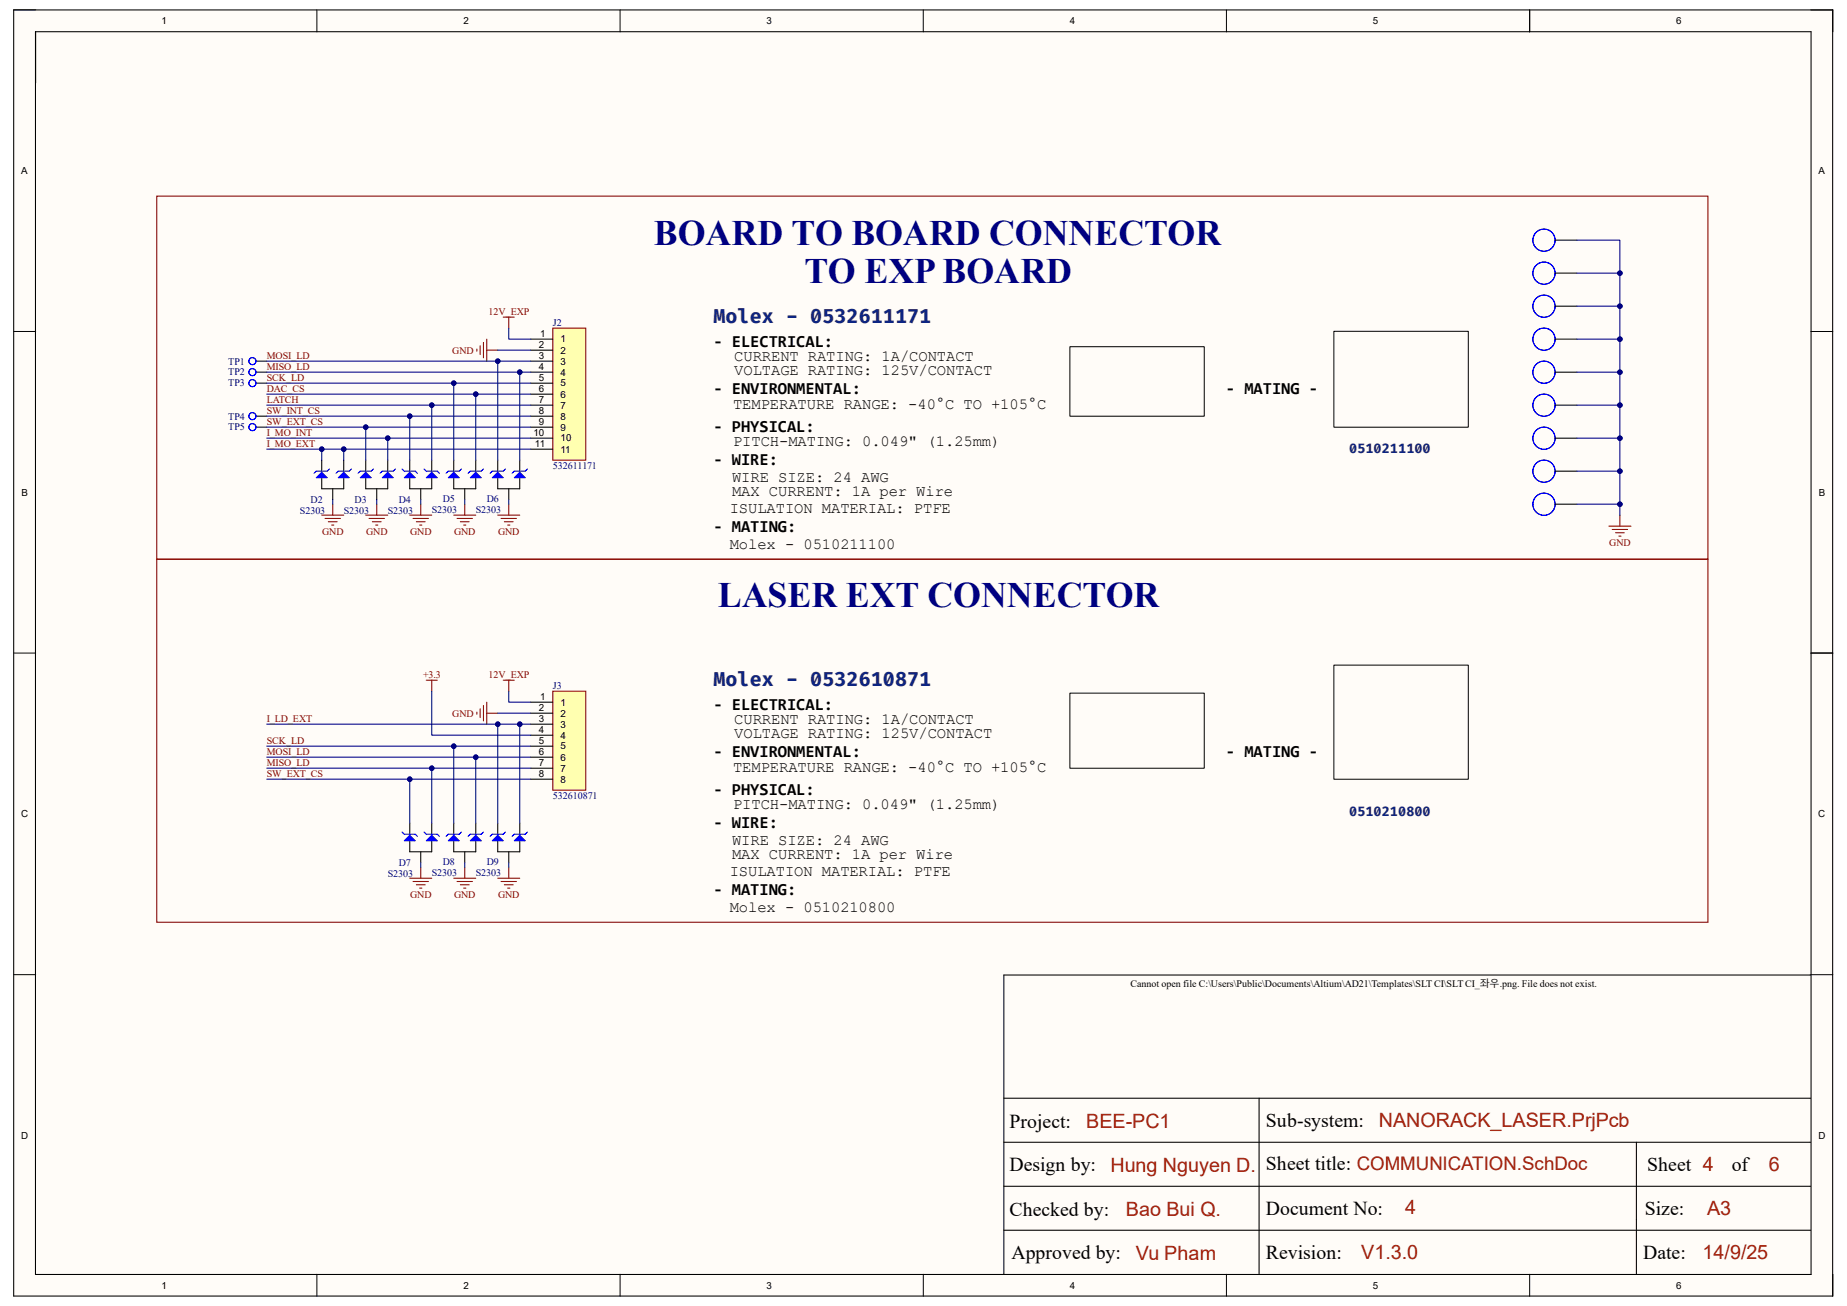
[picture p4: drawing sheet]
<svg xmlns="http://www.w3.org/2000/svg" width="297mm" height="210mm" viewBox="0 0 297 210" stroke-linecap="round" stroke-linejoin="round" font-family="sans-serif">
<g fill="#fffcf8">
<path d="M2.2 1.6h292.5v206.8h-292.5z" fill-rule="evenodd"/>
<path d="M5.7 5.1h285.5v199.8h-285.5z" fill-rule="evenodd"/>
</g>
<g fill="none" stroke="#000" stroke-width=".16">
<path d="M2.2 1.6h3.5M51 1.6v3.5M99.7 1.6v3.5M148.5 1.6v3.5M197.2 1.6v3.5M246 1.6v3.5M291.2 1.6h3.5v3.5M2.2 53.3h3.5M291.2 53.3h3.5M2.2 105h3.5M291.2 105h3.5M2.2 156.7h3.5"/>
<path d="M291.2 156.7h3.5M51 204.9v3.5M99.7 204.9v3.5M148.5 204.9v3.5M197.2 204.9v3.5M246 204.9v3.5M294.7 204.9v3.5"/>
</g>
<g fill="none" stroke="#000" stroke-width=".17">
<path d="M2.2 1.6h292.5v206.8h-292.5zM5.7 5.1h285.5v199.8h-285.5zM246 1.6v3.5M58.8 74v1.8M58.8 76.8v1.8h3.6v-1.8M60.6 78.6v1.8M62.4 74v1.8M291.2 105h3.5M291.1 156.8h-129.7v48.1M161.4 176.6h129.7M202.5 176.6v28.3M161.4 190.8h129.7"/>
<path d="M161.4 183.7h129.7M161.4 197.8h129.7M263.1 183.7v21.2"/>
</g>
<path d="M25.2 31.5h249.4v58.4h-249.4zM80.9 51h1.8M81.8 51v1.8" fill="none" stroke="#800000" stroke-width=".17"/>
<path d="M57.9 76.8l.9-.9 .9 .9z" fill="#00f"/>
<path d="M57.9 76.8l.9-.9 .9 .9zM57.9 75.8h1.8" fill="none" stroke="#00f" stroke-width=".17"/>
<path d="M61.5 76.8l.9-.9 .8 .9z" fill="#00f"/>
<path d="M57.9 75.8l-.3 .3M60.1 75.4l-.4 .4M61.5 76.8l.9-.9 .8 .9zM63.6 75.4l-.4 .4h-1.7l-.4 .3" fill="none" stroke="#00f" stroke-width=".17"/>
<path d="M76.7 56.1v.4M77.2 55.6v1.4M77.7 55.1v2.4M78.3 54.5v3.6M78.3 56.3h1.7" fill="none" stroke="#800000" stroke-width=".17"/>
<path d="M65.9 76.8v1.8h3.5v-1.8M65.9 74v1.8M67.7 78.6v1.8M69.4 74v1.8" fill="none" stroke="#000" stroke-width=".17"/>
<path d="M68.5 76.8l.9-.9 .9 .9z" fill="#00f"/>
<path d="M68.5 76.8l.9-.9 .9 .9zM68.5 75.8h1.8" fill="none" stroke="#00f" stroke-width=".17"/>
<path d="M65 76.8l.9-.9 .9 .9z" fill="#00f"/>
<path d="M64.7 75.4l.3 .4h1.8l.3 .3M65 76.8l.9-.9 .9 .9zM68.2 75.4l.3 .4M70.3 75.8l.4 .3" fill="none" stroke="#00f" stroke-width=".17"/>
<path d="M58.8 82.8h3.6M59.3 83.4h2.5M59.9 83.9h1.4M60.4 84.4h.4M60.6 81.1v1.7M65.9 82.8h3.5M66.4 83.4h2.5M67 83.9h1.4M67.5 84.4h.3M67.7 81.1v1.7" fill="none" stroke="#800000" stroke-width=".17"/>
<path d="M73 74v1.8M73 76.8v1.8h3.5v-1.8M74.7 78.6v1.8M76.5 74v1.8" fill="none" stroke="#000" stroke-width=".17"/>
<path d="M72.1 76.8l.9-.9 .9 .9z" fill="#00f"/>
<path d="M72.1 76.8l.9-.9 .9 .9zM72.1 75.8h1.8" fill="none" stroke="#00f" stroke-width=".17"/>
<path d="M75.6 76.8l.9-.9 .9 .9z" fill="#00f"/>
<path d="M72.1 75.8l-.4 .3M74.2 75.4l-.3 .4M75.6 76.8l.9-.9 .9 .9zM77.7 75.4l-.3 .4h-1.8l-.3 .3" fill="none" stroke="#00f" stroke-width=".17"/>
<path d="M73 82.8h3.5M73.5 83.4h2.5M74 83.9h1.4M74.6 84.4h.3M74.7 81.1v1.7" fill="none" stroke="#800000" stroke-width=".17"/>
<path d="M80 74v1.8M80 76.8v1.8h3.6v-1.8M81.8 78.6v1.8M83.6 74v1.8" fill="none" stroke="#000" stroke-width=".17"/>
<path d="M79.2 76.8l.8-.9 .9 .9z" fill="#00f"/>
<path d="M79.2 76.8l.8-.9 .9 .9zM79.2 75.8h1.7" fill="none" stroke="#00f" stroke-width=".17"/>
<path d="M82.7 76.8l.9-.9 .9 .9z" fill="#00f"/>
<g fill="none" stroke="#00f" stroke-width=".17">
<path d="M79.2 75.8l-.4 .3M81.3 75.4l-.4 .4M82.7 76.8l.9-.9 .9 .9zM84.8 75.4l-.3 .4h-1.8l-.4 .3"/>
<circle cx="248.3" cy="38.6" r="1.79"/>
<circle cx="40.6" cy="59.8" r=".57"/>
<circle cx="40.6" cy="58.1" r=".57"/>
<circle cx="248.3" cy="59.9" r="1.79"/>
<circle cx="248.3" cy="54.5" r="1.79"/>
<circle cx="248.3" cy="49.2" r="1.79"/>
<circle cx="248.3" cy="43.9" r="1.79"/>
<circle cx="40.6" cy="61.6" r=".57"/>
<circle cx="40.6" cy="66.9" r=".57"/>
<circle cx="248.3" cy="75.8" r="1.79"/>
<circle cx="248.3" cy="65.2" r="1.79"/>
<circle cx="248.3" cy="70.5" r="1.79"/>
<circle cx="248.3" cy="81.1" r="1.79"/>
</g>
<path d="M80 82.8h3.6M80.6 83.4h2.5M81.1 83.9h1.4M81.6 84.4h.4M81.8 81.1v1.7M258.7 84.6h3.6M259.2 85.1h2.5M259.8 85.7h1.4M260.3 86.2h.4M260.5 82.8v1.8" fill="none" stroke="#800000" stroke-width=".17"/>
<g fill="none" stroke="#000" stroke-width=".17">
<path d="M250.1 38.6h3.5M41.1 58.1h1.8M41.1 59.8h1.8M250.1 59.8h3.5M250.1 43.9h3.5M250.1 49.2h3.5M250.1 54.5h3.5M41.1 61.6h1.8M41.1 66.9h1.8M250.1 65.2h3.5M250.1 70.5h3.5M250.1 75.8h3.5"/>
<path d="M250.1 81.1h3.5"/>
</g>
<path d="M88.9 52.8h5.3v21.2h-5.3z" fill-rule="evenodd" fill="#ffffb0"/>
<path d="M88.9 52.8h5.3v21.2h-5.3z" fill="none" stroke="#800000" stroke-width=".16"/>
<g fill="none" stroke="#000" stroke-width=".17">
<path d="M85.3 54.5h3.6M85.3 56.3h3.6M85.3 58.1h3.6M85.3 59.8h3.6M51.7 74v1.8M51.7 76.8v1.8h3.6v-1.8M53.5 78.6v1.8M55.3 74v1.8M85.3 61.6h3.6M85.3 63.4h3.6M85.3 65.2h3.6M85.3 66.9h3.6"/>
<path d="M85.3 68.7h3.6M85.3 70.5h3.6M85.3 72.2h3.6"/>
</g>
<path d="M50.9 76.8l.8-.9 .9 .9z" fill="#00f"/>
<path d="M50.9 76.8l.8-.9 .9 .9zM50.9 75.8h1.7" fill="none" stroke="#00f" stroke-width=".17"/>
<path d="M54.4 76.8l.9-.9 .9 .9z" fill="#00f"/>
<g fill="none" stroke="#00f" stroke-width=".17">
<path d="M50.9 75.8l-.4 .3M53 75.4l-.4 .4M54.4 76.8l.9-.9 .9 .9zM56.5 75.4l-.3 .4h-1.8l-.4 .3"/>
<circle cx="40.6" cy="68.7" r=".57"/>
</g>
<path d="M51.7 82.8h3.6M52.3 83.4h2.4M52.8 83.9h1.4M53.3 84.4h.4M53.5 81.1v1.7" fill="none" stroke="#800000" stroke-width=".17"/>
<path d="M41.1 68.7h1.8" fill="none" stroke="#000" stroke-width=".17"/>
<path d="M42.9 65.2h42.4" fill="none" stroke="#000080" stroke-width=".17"/>
<circle cx="69.4" cy="65.2" r=".35" fill="#000080"/>
<circle cx="69.4" cy="65.2" r=".35" fill="none" stroke="#000080" stroke-width=".16"/>
<path d="M42.9 68.7h42.4" fill="none" stroke="#000080" stroke-width=".17"/>
<circle cx="58.8" cy="68.7" r=".35" fill="#000080"/>
<circle cx="58.8" cy="68.7" r=".35" fill="none" stroke="#000080" stroke-width=".16"/>
<path d="M80 56.3h5.3M81.8 52.8v1.7h3.5M42.9 61.6h42.4M74.7 80.4v.7M81.8 80.4v.7" fill="none" stroke="#000080" stroke-width=".17"/>
<circle cx="73" cy="61.6" r=".35" fill="#000080"/>
<circle cx="73" cy="61.6" r=".35" fill="none" stroke="#000080" stroke-width=".16"/>
<path d="M42.9 63.4h42.4" fill="none" stroke="#000080" stroke-width=".17"/>
<circle cx="76.5" cy="63.4" r=".35" fill="#000080"/>
<circle cx="76.5" cy="63.4" r=".35" fill="none" stroke="#000080" stroke-width=".16"/>
<path d="M42.9 66.9h42.4M60.6 80.4v.7M67.7 80.4v.7" fill="none" stroke="#000080" stroke-width=".17"/>
<circle cx="65.9" cy="66.9" r=".35" fill="#000080"/>
<circle cx="65.9" cy="66.9" r=".35" fill="none" stroke="#000080" stroke-width=".16"/>
<path d="M69.4 65.2v8.8" fill="none" stroke="#000080" stroke-width=".17"/>
<circle cx="69.4" cy="65.2" r=".35" fill="#000080"/>
<circle cx="69.4" cy="65.2" r=".35" fill="none" stroke="#000080" stroke-width=".16"/>
<path d="M65.9 66.9v7.1" fill="none" stroke="#000080" stroke-width=".17"/>
<circle cx="65.9" cy="66.9" r=".35" fill="#000080"/>
<circle cx="65.9" cy="66.9" r=".35" fill="none" stroke="#000080" stroke-width=".16"/>
<path d="M42.9 59.8h42.4" fill="none" stroke="#000080" stroke-width=".17"/>
<circle cx="83.6" cy="59.8" r=".35" fill="#000080"/>
<circle cx="83.6" cy="59.8" r=".35" fill="none" stroke="#000080" stroke-width=".16"/>
<path d="M80 58.1v15.9" fill="none" stroke="#000080" stroke-width=".17"/>
<circle cx="80" cy="58.1" r=".35" fill="#000080"/>
<circle cx="80" cy="58.1" r=".35" fill="none" stroke="#000080" stroke-width=".16"/>
<path d="M42.9 58.1h42.4" fill="none" stroke="#000080" stroke-width=".17"/>
<circle cx="80" cy="58.1" r=".35" fill="#000080"/>
<circle cx="80" cy="58.1" r=".35" fill="none" stroke="#000080" stroke-width=".16"/>
<path d="M83.6 59.8v14.2" fill="none" stroke="#000080" stroke-width=".17"/>
<circle cx="83.6" cy="59.8" r=".35" fill="#000080"/>
<circle cx="83.6" cy="59.8" r=".35" fill="none" stroke="#000080" stroke-width=".16"/>
<path d="M73 61.6v12.4" fill="none" stroke="#000080" stroke-width=".17"/>
<circle cx="73" cy="61.6" r=".35" fill="#000080"/>
<circle cx="73" cy="61.6" r=".35" fill="none" stroke="#000080" stroke-width=".16"/>
<path d="M76.5 63.4v10.6" fill="none" stroke="#000080" stroke-width=".17"/>
<circle cx="76.5" cy="63.4" r=".35" fill="#000080"/>
<circle cx="76.5" cy="63.4" r=".35" fill="none" stroke="#000080" stroke-width=".16"/>
<path d="M253.6 43.9h6.9" fill="none" stroke="#000080" stroke-width=".17"/>
<circle cx="260.5" cy="43.9" r=".35" fill="#000080"/>
<circle cx="260.5" cy="43.9" r=".35" fill="none" stroke="#000080" stroke-width=".16"/>
<path d="M253.6 49.2h6.9" fill="none" stroke="#000080" stroke-width=".17"/>
<circle cx="260.5" cy="49.2" r=".35" fill="#000080"/>
<circle cx="260.5" cy="49.2" r=".35" fill="none" stroke="#000080" stroke-width=".16"/>
<path d="M253.6 54.5h6.9" fill="none" stroke="#000080" stroke-width=".17"/>
<circle cx="260.5" cy="54.5" r=".35" fill="#000080"/>
<circle cx="260.5" cy="54.5" r=".35" fill="none" stroke="#000080" stroke-width=".16"/>
<path d="M253.6 59.8h6.9" fill="none" stroke="#000080" stroke-width=".17"/>
<circle cx="260.5" cy="59.9" r=".35" fill="#000080"/>
<circle cx="260.5" cy="59.9" r=".35" fill="none" stroke="#000080" stroke-width=".16"/>
<path d="M253.6 65.2h6.9" fill="none" stroke="#000080" stroke-width=".17"/>
<circle cx="260.5" cy="65.2" r=".35" fill="#000080"/>
<circle cx="260.5" cy="65.2" r=".35" fill="none" stroke="#000080" stroke-width=".16"/>
<path d="M253.6 70.5h6.9" fill="none" stroke="#000080" stroke-width=".17"/>
<circle cx="260.5" cy="70.5" r=".35" fill="#000080"/>
<circle cx="260.5" cy="70.5" r=".35" fill="none" stroke="#000080" stroke-width=".16"/>
<path d="M253.6 38.6h6.9v37.2h-6.9" fill="none" stroke="#000080" stroke-width=".17"/>
<circle cx="260.5" cy="43.9" r=".35" fill="#000080"/>
<circle cx="260.5" cy="43.9" r=".35" fill="none" stroke="#000080" stroke-width=".16"/>
<circle cx="260.5" cy="49.2" r=".35" fill="#000080"/>
<circle cx="260.5" cy="49.2" r=".35" fill="none" stroke="#000080" stroke-width=".16"/>
<circle cx="260.5" cy="54.5" r=".35" fill="#000080"/>
<circle cx="260.5" cy="54.5" r=".35" fill="none" stroke="#000080" stroke-width=".16"/>
<circle cx="260.5" cy="59.9" r=".35" fill="#000080"/>
<circle cx="260.5" cy="59.9" r=".35" fill="none" stroke="#000080" stroke-width=".16"/>
<circle cx="260.5" cy="65.2" r=".35" fill="#000080"/>
<circle cx="260.5" cy="65.2" r=".35" fill="none" stroke="#000080" stroke-width=".16"/>
<circle cx="260.5" cy="70.5" r=".35" fill="#000080"/>
<circle cx="260.5" cy="70.5" r=".35" fill="none" stroke="#000080" stroke-width=".16"/>
<circle cx="260.5" cy="75.8" r=".35" fill="#000080"/>
<circle cx="260.5" cy="75.8" r=".35" fill="none" stroke="#000080" stroke-width=".16"/>
<path d="M260.5 75.8v5.3h-6.9" fill="none" stroke="#000080" stroke-width=".17"/>
<circle cx="260.5" cy="75.8" r=".35" fill="#000080"/>
<circle cx="260.5" cy="75.8" r=".35" fill="none" stroke="#000080" stroke-width=".16"/>
<circle cx="260.5" cy="81.1" r=".35" fill="#000080"/>
<circle cx="260.5" cy="81.1" r=".35" fill="none" stroke="#000080" stroke-width=".16"/>
<path d="M260.5 81.1v1.7" fill="none" stroke="#000080" stroke-width=".17"/>
<circle cx="260.5" cy="81.1" r=".35" fill="#000080"/>
<circle cx="260.5" cy="81.1" r=".35" fill="none" stroke="#000080" stroke-width=".16"/>
<path d="M42.9 70.5h42.4" fill="none" stroke="#000080" stroke-width=".17"/>
<circle cx="62.4" cy="70.5" r=".35" fill="#000080"/>
<circle cx="62.4" cy="70.5" r=".35" fill="none" stroke="#000080" stroke-width=".16"/>
<path d="M42.9 72.2h42.4" fill="none" stroke="#000080" stroke-width=".17"/>
<circle cx="51.7" cy="72.2" r=".35" fill="#000080"/>
<circle cx="51.7" cy="72.2" r=".35" fill="none" stroke="#000080" stroke-width=".16"/>
<circle cx="55.3" cy="72.2" r=".35" fill="#000080"/>
<circle cx="55.3" cy="72.2" r=".35" fill="none" stroke="#000080" stroke-width=".16"/>
<path d="M51.7 72.2v1.8M53.5 80.4v.7" fill="none" stroke="#000080" stroke-width=".17"/>
<circle cx="51.7" cy="72.2" r=".35" fill="#000080"/>
<circle cx="51.7" cy="72.2" r=".35" fill="none" stroke="#000080" stroke-width=".16"/>
<path d="M55.3 72.2v1.8" fill="none" stroke="#000080" stroke-width=".17"/>
<circle cx="55.3" cy="72.2" r=".35" fill="#000080"/>
<circle cx="55.3" cy="72.2" r=".35" fill="none" stroke="#000080" stroke-width=".16"/>
<path d="M25.2 89.9h249.4v58.4h-249.4zM76.7 114.5v.4M77.2 114v1.4M77.7 113.4v2.5M78.3 112.9v3.6M78.3 114.7h1.7M80.9 109.4h1.8M81.8 109.4v1.7" fill="none" stroke="#800000" stroke-width=".17"/>
<path d="M65.9 135.2v1.8h3.5v-1.8M65.9 132.4v1.7M67.7 137v1.7M69.4 132.4v1.7" fill="none" stroke="#000" stroke-width=".17"/>
<path d="M68.5 135.2l.9-.9 .9 .9z" fill="#00f"/>
<path d="M68.5 135.2l.9-.9 .9 .9zM68.5 134.1h1.8" fill="none" stroke="#00f" stroke-width=".17"/>
<path d="M65 135.2l.9-.9 .9 .9z" fill="#00f"/>
<path d="M64.7 133.8l.3 .3h1.8l.3 .4M65 135.2l.9-.9 .9 .9zM68.2 133.8l.3 .3M70.3 134.1l.4 .4" fill="none" stroke="#00f" stroke-width=".17"/>
<path d="M67.7 139.5v1.7M65.9 141.2h3.5M66.4 141.8h2.5M67 142.3h1.4M67.5 142.8h.3" fill="none" stroke="#800000" stroke-width=".17"/>
<path d="M73 132.4v1.7M73 135.2v1.8h3.5v-1.8M74.7 137v1.7M76.5 132.4v1.7" fill="none" stroke="#000" stroke-width=".17"/>
<path d="M72.1 135.2l.9-.9 .9 .9z" fill="#00f"/>
<path d="M72.1 135.2l.9-.9 .9 .9zM72.1 134.1h1.8" fill="none" stroke="#00f" stroke-width=".17"/>
<path d="M75.6 135.2l.9-.9 .9 .9z" fill="#00f"/>
<path d="M72.1 134.1l-.4 .4M74.2 133.8l-.3 .3M75.6 135.2l.9-.9 .9 .9zM77.7 133.8l-.3 .3h-1.8l-.3 .4" fill="none" stroke="#00f" stroke-width=".17"/>
<path d="M74.7 139.5v1.7M73 141.2h3.5M73.5 141.8h2.5M74 142.3h1.4M74.6 142.8h.3" fill="none" stroke="#800000" stroke-width=".17"/>
<path d="M80 132.4v1.7M80 135.2v1.8h3.6v-1.8M81.8 137v1.7M83.6 132.4v1.7" fill="none" stroke="#000" stroke-width=".17"/>
<path d="M80 134.3l.9 .9h-1.7z" fill="#00f"/>
<path d="M79.2 134.1h1.7M80 134.3l.9 .9h-1.7z" fill="none" stroke="#00f" stroke-width=".17"/>
<path d="M82.7 135.2l.9-.9 .9 .9z" fill="#00f"/>
<path d="M79.2 134.1l-.4 .4M81.3 133.8l-.4 .3M82.7 135.2l.9-.9 .9 .9zM84.8 133.8l-.3 .3h-1.8l-.4 .4" fill="none" stroke="#00f" stroke-width=".17"/>
<path d="M81.8 139.5v1.7M80 141.2h3.6M80.6 141.8h2.5M81.1 142.3h1.4M81.6 142.8h.4" fill="none" stroke="#800000" stroke-width=".17"/>
<path d="M42.9 123.5h42.4" fill="none" stroke="#000080" stroke-width=".17"/>
<circle cx="69.4" cy="123.5" r=".35" fill="#000080"/>
<circle cx="69.4" cy="123.5" r=".35" fill="none" stroke="#000080" stroke-width=".16"/>
<path d="M42.9 120h42.4M80 114.7h5.3M81.8 111.1v1.8h3.5M74.7 138.7v.8M81.8 138.7v.8" fill="none" stroke="#000080" stroke-width=".17"/>
<circle cx="73" cy="120" r=".35" fill="#000080"/>
<circle cx="73" cy="120" r=".35" fill="none" stroke="#000080" stroke-width=".16"/>
<path d="M42.9 121.8h42.4" fill="none" stroke="#000080" stroke-width=".17"/>
<circle cx="76.5" cy="121.8" r=".35" fill="#000080"/>
<circle cx="76.5" cy="121.8" r=".35" fill="none" stroke="#000080" stroke-width=".16"/>
<path d="M42.9 125.3h42.4M67.7 138.7v.8" fill="none" stroke="#000080" stroke-width=".17"/>
<circle cx="65.9" cy="125.3" r=".35" fill="#000080"/>
<circle cx="65.9" cy="125.3" r=".35" fill="none" stroke="#000080" stroke-width=".16"/>
<path d="M69.4 123.5v8.9" fill="none" stroke="#000080" stroke-width=".17"/>
<circle cx="69.4" cy="123.5" r=".35" fill="#000080"/>
<circle cx="69.4" cy="123.5" r=".35" fill="none" stroke="#000080" stroke-width=".16"/>
<path d="M65.9 125.3v7.1" fill="none" stroke="#000080" stroke-width=".17"/>
<circle cx="65.9" cy="125.3" r=".35" fill="#000080"/>
<circle cx="65.9" cy="125.3" r=".35" fill="none" stroke="#000080" stroke-width=".16"/>
<path d="M80 116.5v15.9" fill="none" stroke="#000080" stroke-width=".17"/>
<circle cx="80" cy="116.5" r=".35" fill="#000080"/>
<circle cx="80" cy="116.5" r=".35" fill="none" stroke="#000080" stroke-width=".16"/>
<path d="M42.9 116.5h42.4" fill="none" stroke="#000080" stroke-width=".17"/>
<circle cx="83.6" cy="116.5" r=".35" fill="#000080"/>
<circle cx="83.6" cy="116.5" r=".35" fill="none" stroke="#000080" stroke-width=".16"/>
<circle cx="80" cy="116.5" r=".35" fill="#000080"/>
<circle cx="80" cy="116.5" r=".35" fill="none" stroke="#000080" stroke-width=".16"/>
<path d="M73 120v12.4" fill="none" stroke="#000080" stroke-width=".17"/>
<circle cx="73" cy="120" r=".35" fill="#000080"/>
<circle cx="73" cy="120" r=".35" fill="none" stroke="#000080" stroke-width=".16"/>
<path d="M76.5 121.8v10.6" fill="none" stroke="#000080" stroke-width=".17"/>
<circle cx="76.5" cy="121.8" r=".35" fill="#000080"/>
<circle cx="76.5" cy="121.8" r=".35" fill="none" stroke="#000080" stroke-width=".16"/>
<path d="M88.9 111.1h5.3v16h-5.3z" fill-rule="evenodd" fill="#ffffb0"/>
<path d="M88.9 111.1h5.3v16h-5.3z" fill="none" stroke="#800000" stroke-width=".16"/>
<path d="M85.3 112.9h3.6M85.3 114.7h3.6M85.3 116.5h3.6M85.3 118.2h3.6M85.3 120h3.6M85.3 121.8h3.6M85.3 123.5h3.6M85.3 125.3h3.6" fill="none" stroke="#000" stroke-width=".17"/>
<path d="M68.5 109.4h1.8M69.4 109.4v1.7" fill="none" stroke="#800000" stroke-width=".17"/>
<path d="M62.4 70.5v3.5M69.4 111.1v7.1h15.9" fill="none" stroke="#000080" stroke-width=".17"/>
<circle cx="62.4" cy="70.5" r=".35" fill="#000080"/>
<circle cx="62.4" cy="70.5" r=".35" fill="none" stroke="#000080" stroke-width=".16"/>
<path d="M58.8 68.7v5.3" fill="none" stroke="#000080" stroke-width=".17"/>
<circle cx="58.8" cy="68.7" r=".35" fill="#000080"/>
<circle cx="58.8" cy="68.7" r=".35" fill="none" stroke="#000080" stroke-width=".16"/>
<path d="M83.6 116.5v15.9" fill="none" stroke="#000080" stroke-width=".17"/>
<circle cx="83.6" cy="116.5" r=".35" fill="#000080"/>
<circle cx="83.6" cy="116.5" r=".35" fill="none" stroke="#000080" stroke-width=".16"/>
<path d="M172 55.8h21.7v11.1h-21.7zM214.5 53.3h21.6v15.4h-21.6zM172 111.5h21.7v12h-21.7zM214.5 107h21.6v18.3h-21.6z" fill="none" stroke="#000" stroke-width=".16"/>
<g font-size="5.8" fill="#000080">
<text x="105.2" y="39.3">BOARD TO BOARD CONNECTOR</text>
<text x="129.4" y="45.5">TO EXP BOARD</text>
<text x="115.4" y="97.5">LASER EXT CONNECTOR</text>
</g>
<g font-size="3.2" fill="#073763">
<text x="114.7" y="51.9">Molex - 0532611171</text>
<text x="114.7" y="110.3">Molex - 0532610871</text>
</g>
<g font-size="3.2">
<text x="162.3" y="181.4">Project:</text>
<text x="203.6" y="181.2">Sub-system:</text>
<text x="162.3" y="188.3">Design by:</text>
<text x="203.6" y="188.1">Sheet title: COMMUNICATION.SchDoc</text>
<text x="264.9" y="188.3">Sheet 4</text>
<text x="278.5" y="188.3">of</text>
<text x="162.3" y="195.5">Checked by:</text>
<text x="203.6" y="195.4">Document No:</text>
<text x="264.5" y="195.4">Size:</text>
<text x="162.6" y="202.4">Approved by:</text>
<text x="203.6" y="202.4">Revision:</text>
<text x="264.2" y="202.4">Date:</text>
</g>
<g font-size="3.2" fill="#a61c00">
<text x="174.7" y="181.4">BEE-PC1</text>
<text x="221.7" y="181.2">NANORACK_LASER.PrjPcb</text>
<text x="178.6" y="188.5">Hung Nguyen D.</text>
<text x="284.4" y="188.3">6</text>
<text x="181.1" y="195.6">Bao Bui Q.</text>
<text x="226" y="195.2">4</text>
<text x="274.5" y="195.4">A3</text>
<text x="182.7" y="202.6">Vu Pham</text>
<text x="218.9" y="202.5">V1.3.0</text>
<text x="273.8" y="202.5">14/9/25</text>
</g>
<g font-size="2.7">
<text x="114.7" y="55.8">- ELECTRICAL:</text>
<text x="114.7" y="63.4">- ENVIRONMENTAL:</text>
<text x="197.1" y="63.4">- MATING -</text>
<text x="114.7" y="69.4">- PHYSICAL:</text>
<text x="114.7" y="74.7">- WIRE:</text>
<text x="114.7" y="85.5">- MATING:</text>
<text x="114.7" y="114.2">- ELECTRICAL:</text>
<text x="114.7" y="121.8">- ENVIRONMENTAL:</text>
<text x="197.1" y="121.8">- MATING -</text>
<text x="114.7" y="127.8">- PHYSICAL:</text>
<text x="114.7" y="133.1">- WIRE:</text>
<text x="114.7" y="143.9">- MATING:</text>
</g>
<g font-size="2.5">
<text x="118.1" y="58">CURRENT RATING: 1A/CONTACT</text>
<text x="117.9" y="65.8">TEMPERATURE RANGE: -40°C TO +105°C</text>
<text x="118.1" y="60.3">VOLTAGE RATING: 125V/CONTACT</text>
<text x="117.9" y="71.7">PITCH-MATING: 0.049&quot; (1.25mm)</text>
<text x="117.7" y="77.5">WIRE SIZE: 24 AWG</text>
<text x="117.3" y="82.4">ISULATION MATERIAL: PTFE</text>
<text x="117.7" y="79.8">MAX CURRENT: 1A per Wire</text>
<text x="117.3" y="88.3">Molex - 0510211100</text>
<text x="118.1" y="116.4">CURRENT RATING: 1A/CONTACT</text>
<text x="118.1" y="118.7">VOLTAGE RATING: 125V/CONTACT</text>
<text x="117.9" y="124.2">TEMPERATURE RANGE: -40°C TO +105°C</text>
<text x="117.9" y="130">PITCH-MATING: 0.049&quot; (1.25mm)</text>
<text x="117.7" y="135.9">WIRE SIZE: 24 AWG</text>
<text x="117.3" y="140.8">ISULATION MATERIAL: PTFE</text>
<text x="117.7" y="138.2">MAX CURRENT: 1A per Wire</text>
<text x="117.3" y="146.6">Molex - 0510210800</text>
</g>
<g font-size="2.2" fill="#073763">
<text x="217" y="72.8">0510211100</text>
<text x="217" y="131.1">0510210800</text>
</g>
<g font-size="1.6">
<text x="26" y="3.9">1</text>
<text x="74.5" y="3.9">2</text>
<text x="123.3" y="3.9">3</text>
<text x="172" y="3.9">4</text>
<text x="220.8" y="3.9">5</text>
<text x="269.5" y="3.9">6</text>
<text x="3.4" y="28">A</text>
<text x="292.4" y="28">A</text>
<text x="86.7" y="56">2</text>
<text x="86.7" y="57.7">3</text>
<text x="86.7" y="59.5">4</text>
<text x="86.9" y="54.2">1</text>
<text x="90.1" y="55.1">1</text>
<text x="90.1" y="56.9">2</text>
<text x="90.1" y="58.6">3</text>
<text x="86.7" y="61.3">5</text>
<text x="86.7" y="63">6</text>
<text x="86.7" y="64.8">7</text>
<text x="90.1" y="60.4">4</text>
<text x="90.1" y="62.1">5</text>
<text x="90.1" y="63.9">6</text>
<text x="90.1" y="65.7">7</text>
<text x="85.8" y="70.1">10</text>
<text x="86" y="71.9">11</text>
<text x="86.7" y="66.6">8</text>
<text x="86.7" y="68.4">9</text>
<text x="90.1" y="67.5">8</text>
<text x="90.1" y="69.3">9</text>
<text x="90.1" y="71">10</text>
<text x="90.1" y="72.8">11</text>
<text x="3.5" y="79.7">B</text>
<text x="292.5" y="79.7">B</text>
<text x="86.9" y="112.6">1</text>
<text x="90.1" y="113.5">1</text>
<text x="86.7" y="114.3">2</text>
<text x="86.7" y="116.1">3</text>
<text x="86.7" y="117.9">4</text>
<text x="86.7" y="119.7">5</text>
<text x="90.1" y="115.2">2</text>
<text x="90.1" y="117">3</text>
<text x="90.1" y="118.8">4</text>
<text x="86.7" y="121.4">6</text>
<text x="86.7" y="123.2">7</text>
<text x="86.7" y="125">8</text>
<text x="90.1" y="120.5">5</text>
<text x="90.1" y="122.3">6</text>
<text x="90.1" y="124.1">7</text>
<text x="90.1" y="125.9">8</text>
<text x="3.4" y="131.4">C</text>
<text x="292.4" y="131.4">C</text>
<text x="181.8" y="158.7">Cannot open file C:\Users\Public\Documents\Altium\AD21\Templates\SLT CI\SLT CI_좌우.png. File does not exist.</text>
<text x="3.4" y="183.1">D</text>
<text x="292.4" y="183.1">D</text>
<text x="26" y="207.2">1</text>
<text x="74.5" y="207.2">2</text>
<text x="123.3" y="207.2">3</text>
<text x="172" y="207.2">4</text>
<text x="220.8" y="207.2">5</text>
<text x="269.5" y="207.2">6</text>
</g>
<g font-size="1.6" fill="#800000">
<text x="78.6" y="50.7">12V_EXP</text>
<text x="42.9" y="57.7">MOSI_LD</text>
<text x="42.9" y="59.5">MISO_LD</text>
<text x="72.7" y="56.9">GND</text>
<text x="42.9" y="63">DAC_CS</text>
<text x="42.9" y="61.3">SCK_LD</text>
<text x="42.9" y="64.8">LATCH</text>
<text x="42.9" y="66.6">SW_INT_CS</text>
<text x="42.9" y="70.1">I_MO_INT</text>
<text x="42.9" y="71.9">I_MO_EXT</text>
<text x="42.9" y="68.3">SW_EXT_CS</text>
<text x="51.8" y="86">GND</text>
<text x="58.9" y="86">GND</text>
<text x="66" y="86">GND</text>
<text x="73" y="86">GND</text>
<text x="80.1" y="86">GND</text>
<text x="258.8" y="87.8">GND</text>
<text x="68" y="109.1">+3.3</text>
<text x="78.6" y="109.1">12V_EXP</text>
<text x="42.9" y="116.1">I_LD_EXT</text>
<text x="42.9" y="119.6">SCK_LD</text>
<text x="72.7" y="115.2">GND</text>
<text x="42.9" y="125">SW_EXT_CS</text>
<text x="42.9" y="123.2">MISO_LD</text>
<text x="42.9" y="121.4">MOSI_LD</text>
<text x="66" y="144.4">GND</text>
<text x="73" y="144.4">GND</text>
<text x="80.1" y="144.4">GND</text>
</g>
<g font-size="1.6" fill="#000080">
<text x="88.9" y="52.4">J2</text>
<text x="36.7" y="58.6">TP1</text>
<text x="36.7" y="62.1">TP3</text>
<text x="36.7" y="60.4">TP2</text>
<text x="36.7" y="67.5">TP4</text>
<text x="36.7" y="69.2">TP5</text>
<text x="88.9" y="75.4">532611171</text>
<text x="48.2" y="82.7">S2303</text>
<text x="50" y="80.9">D2</text>
<text x="55.3" y="82.7">S2303</text>
<text x="57" y="80.9">D3</text>
<text x="62.4" y="82.7">S2303</text>
<text x="64.1" y="80.9">D4</text>
<text x="69.4" y="82.5">S2303</text>
<text x="71.2" y="80.7">D5</text>
<text x="76.5" y="82.5">S2303</text>
<text x="78.3" y="80.7">D6</text>
<text x="88.9" y="110.8">J3</text>
<text x="88.9" y="128.5">532610871</text>
<text x="62.4" y="141.1">S2303</text>
<text x="64.1" y="139.3">D7</text>
<text x="69.4" y="140.9">S2303</text>
<text x="71.2" y="139.1">D8</text>
<text x="76.5" y="140.9">S2303</text>
<text x="78.3" y="139.1">D9</text>
</g>
</svg>
